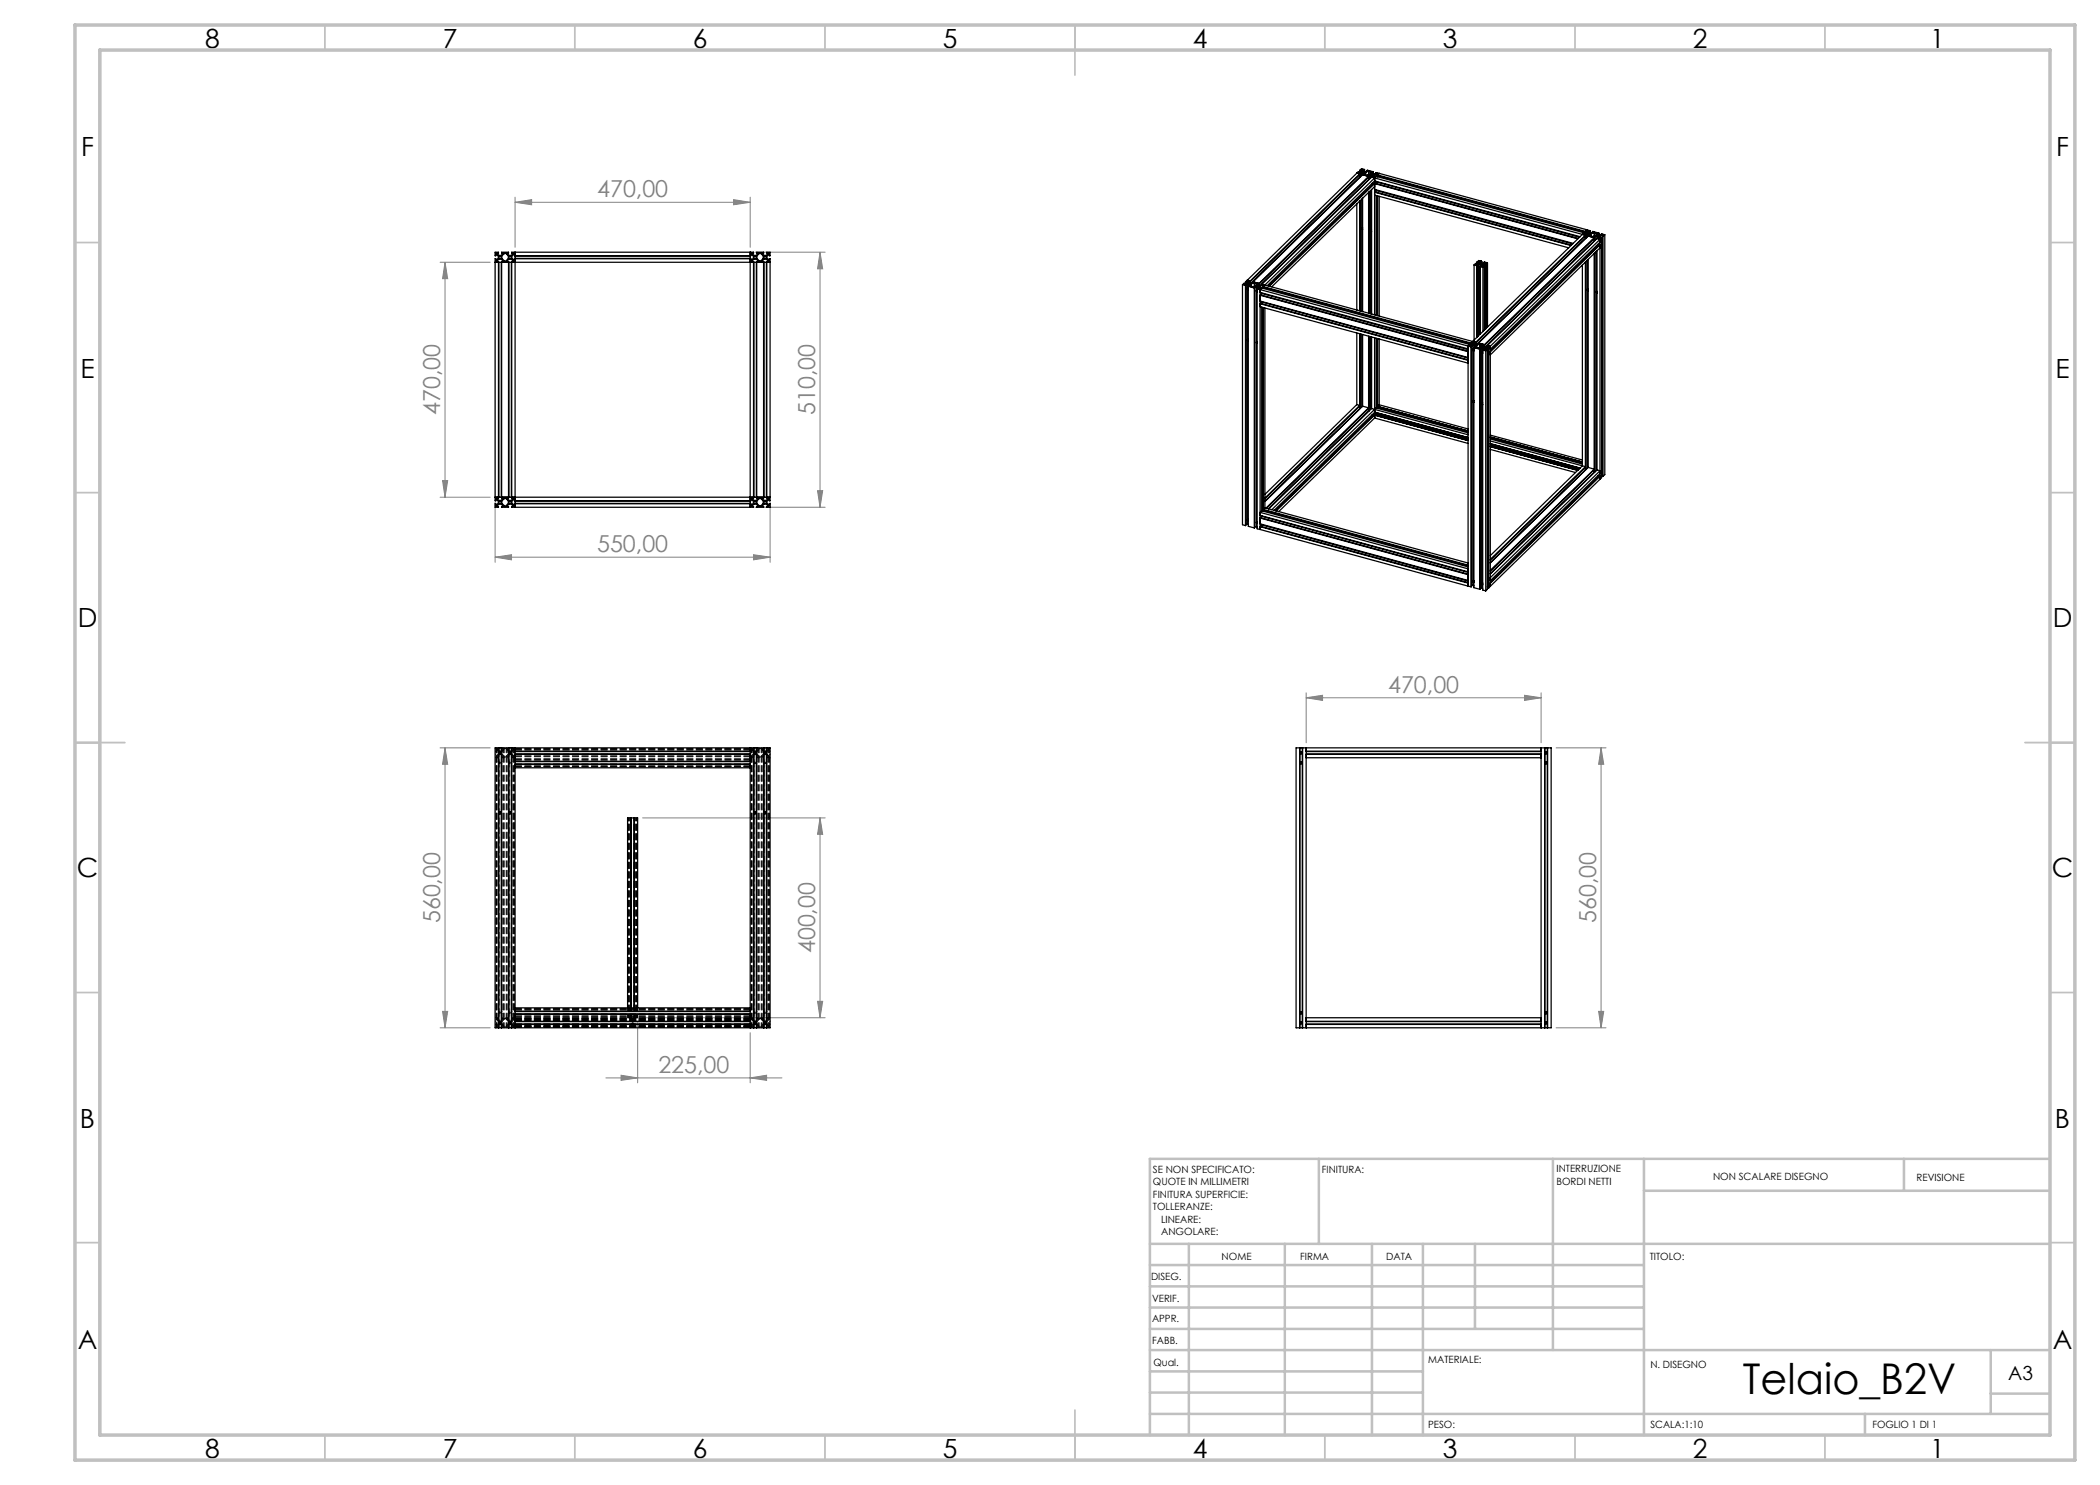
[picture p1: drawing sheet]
<svg xmlns="http://www.w3.org/2000/svg" width="420mm" height="297mm" viewBox="0 0 420 297" stroke-linecap="round" stroke-linejoin="round" font-family="sans-serif">
<g fill="none" stroke="#808080" stroke-width=".2">
<path d="M103 39.4v10.1M146.7 39.9l3.3 .6-3.3 .5zM150 39.4v10.1M88 52.5h10M89 52.5v46.9M89 52.5l.5 3.2h-1zM103 40.5l3.3-.6v1.1zM103 40.5h47M151 50.4h14M164 50.4l.5 3.4h-1zM164 50.4v51.1M88 99.4h10"/>
<path d="M88.5 96.1h1l-.5 3.3zM163.5 98.1h1l-.5 3.4zM99 111.4l3.3-.5v1.1zM99 100.4v12.1M99 111.4h55M150.7 110.9l3.3 .5-3.3 .6zM151 101.5h14M154 100.4v12.1M261.2 139.6l3.3-.5v1zM261.2 138.6v10M261.2 139.6h47M304.9 139.1l3.3 .5-3.3 .5z"/>
<path d="M308.2 138.6v10M88 149.6h10M89 149.6v56M89 149.6l.5 3.3h-1zM311.2 149.6h10M320.2 149.6v56M320.2 149.6l.5 3.3h-1zM128.5 163.6h36.5M164 163.6v39.9M164 163.6l.5 3.3h-1zM88 205.6h10M88.5 202.3h1l-.5 3.3z"/>
<path d="M121.2 215.6h35.2M124.2 215l3.3 .6-3.3 .5zM127.5 204.6v12M128.5 203.5h36.5M150 215.6l3.3-.6v1.1zM150 206.5v10.1M163.5 200.3h1l-.5 3.2zM311.2 205.6h10M319.7 202.3h1l-.5 3.3z"/>
</g>
<g fill="none" stroke="#c0c0c0" stroke-width=".35">
<path d="M65 5v5M115 5v5M165 5v5M215 5v10M265 5v5M315 5v5M365 5v5M15 48.5h5M410 48.5h5M15 98.5h5M410 98.5h5M15 148.5h10"/>
<path d="M405 148.5h10M15 198.5h5M410 198.5h5M15 248.5h5M410 248.5h5M65 287v5M115 287v5M165 287v5M215 282v10M265 287v5M315 287v5M365 287v5"/>
</g>
<g fill="none" stroke="#c0c0c0" stroke-width=".5">
<path d="M263.8 231.8v17M310.6 231.8v38.2M328.8 231.8v55.2M328.8 238.2h81.2M380.8 231.8v6.4M410 231.8h-180v55.2M230 248.8h180M230 257.3h98.8M230 253h98.8M237.8 248.8v38.2M257 248.8v38.2M274.4 248.8v38.2"/>
<path d="M284.6 248.8v38.2M295 248.8v17M230 265.8h98.8M230 261.5h98.8M230 278.5h54.6M230 274.3h54.6M230 270h180M398.1 270v12.8M398.1 278.7h11.9M230 282.8h180M373 282.8v4.2"/>
</g>
<path d="M15 5h400v287h-400zM20 10h390v277h-390z" fill="none" stroke="#c0c0c0" stroke-width=".7"/>
<g fill="#808080">
<path d="M124.2 215l3.3 .6-3.3 .5zM150 215.6l3.3-.6v1.1z"/>
<path d="M150.7 110.9l3.3 .5-3.3 .6zM99 111.4l3.3-.5v1.1z"/>
<path d="M103 40.5l3.3-.6v1.1zM146.7 39.9l3.3 .6-3.3 .5z"/>
<path d="M88.5 202.3h1l-.5 3.3zM89 149.6l.5 3.3h-1zM319.7 202.3h1l-.5 3.3zM320.2 149.6l.5 3.3h-1zM88.5 96.1h1l-.5 3.3zM89 52.5l.5 3.2h-1z"/>
<path d="M164 163.6l.5 3.3h-1zM163.5 200.3h1l-.5 3.2z"/>
<path d="M164 50.4l.5 3.4h-1zM163.5 98.1h1l-.5 3.4z"/>
<path d="M261.2 139.6l3.3-.5v1zM304.9 139.1l3.3 .5-3.3 .5z"/>
</g>
<g fill="none" stroke="#000" stroke-width=".25">
<path d="M271.4 34.6l-22 21.5M271.4 34.6l.6 .2M271.8 35.1l.2 .2M271.8 34.4l-.1 .1 .6-.1M271.8 34.4l-.1-.1-.3 .3M271.8 34.4v.1M272 34.8l-22 21.4M272 34.9l-22 21.4M272 34.8v.5M272 34l.1 .1M272 34v.5M272 35.3l-21.8 21.3"/>
<path d="M272 35.3l.1 .1M272 34.7v.1M272 34.7v.7M272.1 34.1v.4M272.3 33.9l-.2 .2M272.3 33.9v.1M272.3 33.9v.5M272.3 34.5l-.5 .1 .2 .1M272.3 34.5l.5 .1M272.3 34l.2 .2-.2 .2M272.3 34v.4M272.3 34.5v.6"/>
<path d="M272.3 39.8v22.5M272.5 35l-21.9 21.4M272.5 35l1.2 .3M272.5 39.6v22.7M272.6 33.9l.2 .1M272.6 33.9l.1 .3 .4 .1 .5-.1-.2-.1M272.6 33.9v.1M272.8 34.6l.1 .3-.4 .1M272.8 34.6v.3M272.8 34v.3M272.9 33.9l-.6-.2-.3 .3M272.9 33.9l-.1 .1"/>
<path d="M272.9 33.9v.4M273.1 34.9v.1M273.2 34.4l-.3 .2 .2 .3M273.2 34.4v.6M273.4 34.1l1.3 .3M273.4 34.1v.2M273.6 35.6l.2 .2M273.6 35.1l.2 .1M273.6 35.1h.1M273.7 35.4l-21.9 21.4M273.7 35.3l-21.9 21.4M273.7 34.3v.7"/>
<path d="M273.7 35.3v.5M273.7 38.4v24.2M273.7 34.3l-.5 .1M273.8 35.8l-21.8 21.3M273.8 34.2l-.1 .1M273.8 34.2l.3 .2M273.8 34.2v.8M273.8 35.2v.6M273.8 35.2l-.1 .1M273.8 38.4v24.2M274.1 34.4l.2 .3-.3 .2-.6 .2-.3-.2M274.1 35l.4 .1"/>
<path d="M274.1 35l-.5 .1M274.1 34.4v.5M274.1 35v.6M274.1 38.1v24.7M274.3 35.4l-21.9 21.4M274.3 35.4l.6 .2M274.3 34.4a.87 .87 0 0 0 1.1 .3l-.2-.1M274.3 34.4h.3M274.3 34.4v.1M274.3 37.9v24.9M274.4 36.7l.2 .1M274.5 35.1l.2 .3h-.4"/>
<path d="M274.5 35.1v.3M274.6 34.4v.3M274.7 34.4h-.1M274.7 34.4v.3M274.9 34.9v.5M274.9 35.6v27.4M274.9 35.6l-21.9 21.4M274.9 37.3l-20.5 20.1M274.9 36.7l-21 20.6M274.9 36.7h-.1l-21.1 20.5M274.9 35.6l41.6 11.3M274.9 37.9l39.7 10.8"/>
<path d="M274.9 36.7l40.7 11.1M274.9 36.7l40.7 11M274.9 39l38.8 10.6M274.9 34.9l-.2 .2 .1 .2h.4M275.2 34.6v.1M275.2 34.6l.6 .1M275.2 36.4l-.1 .3M275.2 36.4l40.7 11M275.2 36.3v.1M275.2 38v.1M275.2 38.1l-.1 .3M275.2 38.1l39.3 10.7"/>
<path d="M275.2 35.3l-.3 .3M275.2 35.3l41.6 11.3M275.2 39.1v23.9M275.4 35h.1M275.4 35v.3M275.4 39.2v23.9M275.4 34.8v.2M275.4 34.8l-.5 .1M275.4 34.8v.1M275.5 35v.3M275.5 39.2v23.9M275.5 35.1l41.6 11.3"/>
<path d="M275.5 35l41.6 11.3M275.6 35.2v.2M275.8 34.7l-.3 .3M275.8 34.7l41.6 11.3M275.8 39.3v23.9M99 50.4h.7v.2l-.3 .1 .4 .4h.5l.3-.4-.3-.1v-.2h1.4v.2l-.3 .1 .4 .4h.5l.4-.4-.4-.1v-.2h48.4v.2l-.3 .1 .4 .4h.5l.4-.4-.4-.1v-.2h1.4v.2l-.3 .1 .4 .4h.5l.3-.4-.2-.1v-.2h.6v.7h-.2v-.3l-.4 .4v.5l.4 .4v-.4h.2v48.5h-.2v-.4l-.4 .4v.5l.4 .4v-.4h.2v.8h-.6v-.2l.2-.1-.3-.4h-.5l-.4 .4v.1h.3v.2h-1.4v-.2h.4v-.1l-.4-.4h-.5l-.4 .4v.1h.3v.2h-48.4v-.2h.4v-.1l-.4-.4h-.5l-.4 .4v.1h.3v.2h-1.4v-.2h.3v-.1l-.3-.4h-.5l-.4 .4v.1h.3v.2h-.7v-.8h.2v.4h.1l.4-.4v-.5l-.4-.4h-.1v.4h-.2v-48.5h.2v.4h.1l.4-.4v-.5l-.4-.4h-.1v.3h-.2zM99 52.5h55M99.4 52.2l.4-.4h.5l.3 .4v.1h-.3v47.3l.3 .1-.3 .4h-.5l-.4-.4 .3-.1v-47.3h-.3zM99.8 52.5v46.9M100.3 52.5v46.9M100.8 50.6h.4l.5 .6v.5l-.5 .6h-.4l-.4-.6v-.5zM101.4 52.2l.4-.4h.5l.4 .4v.1h-.4v47.3l.4 .1-.4 .4h-.5l-.4-.4 .3-.1v-47.3h-.3z"/>
<path d="M101.8 52.5v46.9M102.3 52.5v46.9M102.4 51.2l.4-.4h.1v.3h47.3v-.3h.1l.4 .4v.5l-.4 .4h-.1v-.4h-47.3v.4h-.1l-.4-.4zM103 50.4v51.1M103 51.2h47M103 51.7h47M150 50.4v51.1M150.4 52.2l.4-.4h.5l.4 .4v.1h-.4v47.3l.4 .1-.4 .4h-.5l-.4-.4 .3-.1v-47.3h-.3zM150.8 52.5v46.9M151.3 52.5v46.9M151.8 50.6h.4l.4 .6v.5l-.4 .6h-.4l-.4-.6v-.5zM152.4 52.2l.4-.4h.5l.3 .4-.2 .1v47.3l.2 .1-.3 .4h-.5l-.4-.4 .3-.1v-47.3h-.3z"/>
<path d="M152.8 52.5v46.9M153.3 52.5v46.9M248.5 56.9l.6 .2M248.5 56.9v48l.6 .2M249 56.9l.2 .1M249 56.7l-.5 .2M249 56.7l-.2 .1h.6M249 56.7v.1M249 56.9v.1M249.1 56.4h.1M249.1 56.4v.4M249.1 57.1v48"/>
<path d="M249.2 57l-.1 .1M249.2 57l-.1 48.1M249.2 56.4v.4M249.4 56.3h.1M249.4 56.3l-.2 .1M249.4 56.3v.5M249.4 56.1l.6 .1M249.4 56.8l.5 .2M249.4 56.8l-.4 .1M249.4 56.1l-.3 .3M249.4 56.8v48M249.5 56.3l.2 .2-.3 .3"/>
<path d="M249.5 56.3v.4M249.6 57.7l.1-.1a.19 .19 0 0 0-.2 .2 .19 .19 0 0 0 .2 .2M249.6 57.6l.1 .3M249.7 57.7h-.1M249.7 57.3l1.2 .3M249.7 57.3v48l1.2 .3M249.7 56.2l.1 .3 .4 .1M249.7 56.2l.2 .1M249.7 56.2v.1M249.9 57l.1 .2-.3 .1M249.9 57v.3M249.9 56.3v.2"/>
<path d="M250 56.2v.4M250 56.2l-.1 .1M250.2 57.2v.1M250.3 56.7l-.3 .2 .2 .3M250.3 56.7v.7M250.5 56.4l.3 .1-.6 .1M250.5 56.4v.2M250.6 56.4l1.2 .3M250.6 56.4h-.1M250.9 56.6l-.6 .1M250.9 56.6v.7M250.9 57.6v48"/>
<path d="M250.9 56.5l.3 .2M250.9 56.5v.1M250.9 57.5v.1M250.9 56.5v.8M250.9 57.5v48.1M251.2 56.7l.2 .3-.2 .3-.7 .1-.3-.1v-.1M251.2 57.3l.5 .1M251.2 57.3l-.5 .2h.2M251.2 56.7v.5M251.2 57.3v48M251.3 58.2l.1-.2-.2 .2 .2 .2M251.3 58.1l.1 .2"/>
<path d="M251.4 58.2h.1M251.4 57.7l.6 .2M251.4 57.7v48.1l.6 .1M251.5 56.7l.2 .1M251.5 56.7l.1 .3 .4 .1M251.5 56.7v.1M251.7 57.4l.1 .3h-.4M251.7 57.4v.3M251.7 56.8v.2M251.8 56.7v.3M251.8 56.7l-.1 .1M252 57.9v48"/>
<path d="M252 57.9l41.6 11.3M252 58.5l41.6 11.3M252.1 57.2l-.3 .2 .3 .3M252.1 57.2v.5M252.3 56.9l.3 .1-.6 .1M252.3 56.9v.2M252.3 58.6v.1M252.3 57.6l-.3 .3M252.3 57.6l41.6 11.3M252.3 58.7l-.1 .3M252.3 58.7l41.3 11.2M252.3 57.6l-.2 .1"/>
<path d="M252.4 56.8l.6 .2M252.4 56.8l-.1 .1M252.5 57.3h.2M252.5 57.3v.3M252.6 57.1h.1l-.2 .2M252.6 57.1l-.5 .1M252.6 57.1v.1M252.7 57.3v.4M252.7 57.3l41.5 11.3M252.7 57.5l41.5 11.3M252.8 57.5l-.1 .2M253 57l-.3 .3"/>
<path d="M253 57l41.5 11.3M271.4 40.7v21.3M272 40.2v22M272 40.1v22.1M272.5 45.8l-.1-.3-.1 .2 .2 .2M274.2 46l.1 .3M274.3 46l-.2 .1 .2 .3M294.8 53l.6 .1M294.8 53v15M295.2 52.7h.1M295.3 52.7l-.5 .3M295.3 53l.2 .1"/>
<path d="M295.3 52.7v.2M295.3 53v.1M295.4 53.1l.1 .1M295.4 53.1v14.4M295.5 52.4l.2-.3 .6 .1v.4M295.5 52.4l.1 .1M295.5 52.4h.1M295.5 52.4v.4M295.5 53.2v14.2M295.5 53.1v.1M295.5 53.1v14.3M295.6 52.5v.3"/>
<path d="M295.7 52.9l.5 .2M295.7 52.9l-.4 .1M295.7 52.9v14.3M295.7 52.3l-.1 .2M295.7 52.3h.1M295.7 52.3v.4M295.8 52.3l.1 .2-.3 .3h-.5l.2-.1M295.8 52.3v.4M295.9 52.7a.23 .23 0 0 1 .3-.1 .23 .23 0 0 1 .2 .2 .23 .23 0 0 1-.3 .1 .23 .23 0 0 1-.2-.2zM296 53.3h.1M296 52.2l.3 .1v.3M296 52.2v.2"/>
<path d="M296 53.3v13.6M296 53.3l.6 .2M296 52.2l.1 .3 .5 .2 .5-.1-.3-.1M296.2 53.1l.1 .2h-.3M296.2 53.1v.2M296.6 53.5v12.8M296.7 52.8l-.3 .2 .2 .3 .3-.1M296.7 52.8v.4M296.8 52.5l.7 .1M296.8 53.2h.1M296.8 53.2l-.2 .3M296.8 52.5v.1"/>
<path d="M296.9 53.2v12.8M297 52.8l.1 .1M297 52.8v13.1M297.1 52.7l-.1 .1M297.1 52.7l-.4 .1M297.1 52.7v.1M297.2 52.9l-.1 12.9M297.2 52.9v12.8M297.5 52.6l-.3 .3M297.5 52.6v12.8M314.3 49l-39.4-10.6 39.3 10.7M316 47.3l-41.1-11.1-21.5 20.9"/>
<path d="M316.5 46.9l.6 .2M316.5 46.9l-22 21.4M316.5 53v40.2M316.8 46.6l-.3 .3M316.8 46.6h.1M316.9 47.3l.2 .3M316.9 46.8l.2 .2M316.9 46.6v.2M316.9 46.8v.1M317.1 47.2l-22 21.4M317.1 47.1l-22 21.4M317.1 46.3v.4"/>
<path d="M317.1 47.1v.5M317.1 52.4v41.4M317.1 46.3h.1M317.1 47.6l-21.8 21.3M317.1 47.6h.1M317.1 47v.1M317.1 47v.6M317.1 52.3v41.6M317.2 46.3v.4M317.4 46.2h.1M317.4 46.2l-.2 .1M317.4 46.2v.5"/>
<path d="M317.4 46l-.3 .3M317.4 46l.6 .1M317.4 46.8l.5 .1M317.4 46.8h-.5M317.4 46.8v.6M317.4 52.1v41.6M317.5 46.2l.1 .3-.2 .2-.6 .1 .1-.2M317.5 46.2v.4M317.6 57.8v.3M317.6 46.6h.5a.23 .23 0 0 1-.3 .2 .23 .23 0 0 1-.2-.2zM317.6 57.8a.19 .19 0 0 0-.1 .2 .19 .19 0 0 0 .1 .2M317.6 47.2l-21.9 21.4"/>
<path d="M317.6 47.2l1.2 .4M317.6 51.9v41.6M317.7 46.1l.1 .4 .4 .1 .6-.1-.3-.1M317.7 46.1l.2 .1M317.7 46.1v.2M317.9 46.9l.1 .3h-.4M317.9 46.9v.3M317.9 46.2v.3M318 46.1l-.1 .1M318 46.1v.4M318.2 47.2v.1M318.2 46.6l-.2 .3 .2 .3"/>
<path d="M318.2 46.6v.7M318.5 46.4l1.3 .2M318.5 46.4v.1M318.7 47.8l.2 .3M318.7 47.3l.2 .1M318.7 47.3v.1M318.8 47.6l-21.9 21.3M318.8 47.7l-21.9 21.4M318.8 46.6v.6M318.8 47.6v.4M318.8 50.7v43.6M318.8 46.6h-.6"/>
<path d="M318.9 48.1l-21.8 21.3M318.9 48.1h.1M318.9 46.5l-.1 .1M318.9 46.5l.3 .2M318.9 47.4l-.1 .2M318.9 46.5v.7M318.9 47.4v.7M318.9 50.6v43.8M319.2 47.3l.5 .1M319.2 47.3h-.5M319.2 47.3v.6M319.2 50.3v43.9"/>
<path d="M319.2 46.7l.2 .3-.2 .2-.7 .1-.3-.1M319.2 46.7v.4M319.3 58.3l.1 .3M319.4 47.1h.4v.1a.25 .25 0 0 1-.2 .1 .25 .25 0 0 1-.2-.2zM319.4 58.3a.19 .19 0 0 0-.2 .2 .19 .19 0 0 0 .2 .2M319.4 47.7l-21.9 21.4M319.4 47.7l.6 .2M319.4 50.2v43.8M319.4 46.6l.1 .3 .5 .2 .5-.2-.2-.1M319.4 46.6l.3 .1M319.4 46.6v.1M319.5 48.9l.2 .2"/>
<path d="M319.7 47.4l.1 .3h-.4M319.7 47.4v.3M319.7 46.7v.3M319.8 46.6l-.1 .1M319.8 46.6v.4M320 47.9l-21.9 21.3M320 48.4l-21.9 21.4M320 47.9v47.9M320 49.6l-21.9 21.4M320 47.1l-.2 .2 .2 .3h.3M320 47.1v.5M320.3 46.8l.7 .2"/>
<path d="M320.3 46.8v.2M320.3 47.6l-.3 .3M320.3 47.6v47.9l-.3 .3M320.5 47.2l.1 .1M320.5 47.2v48h.1M320.5 47.1h.1l-.1 .1M320.5 47.1h-.5M320.5 47.1v.1M320.6 47.3v47.9M321 47l-.4 .3M321 47v47.9l-.4 .3M249.6 67.8l.1 .4"/>
<path d="M249.7 67.8a.19 .19 0 0 0-.2 .2 .19 .19 0 0 0 .2 .2M251.4 68.3v.3M251.4 68.3l-.2 .2 .2 .2M252 60.2l41.6 11.3M252 61.3l41.6 11.3M252.3 60.3v.1M252.3 61.4v40.8M252.3 60.4l-.1 .3M252.3 60.4l41.3 11.2M252.5 61.5v40.7M252.7 61.5v40.8M253 61.6v40"/>
<path d="M271.4 66.6v14.3M272 66.7v14.9M272 66.8v14.9M272.3 66.8v14.6M272.5 66.9v14.3M273.7 67.2v14.9M273.8 67.3v14.8M274.1 67.3v14.6M274.3 67.4v14.3M274.9 67.6v16M275.2 67.7v13.9M275.4 67.7v13.9"/>
<path d="M275.5 67.7v14M275.8 67.8v13.2M293.6 69.2v48M293.6 70.2l-41.6-11.1 41.6 11.2M293.6 72l-41.6-11.3 41.6 11.4M293.6 69.2l.6 .2M293.9 68.9l-.3 .3M293.9 68.9h.2M294 69.2l.3 .1M294 69.2h.1M294.1 68.9v.2M294.2 68.6v.5"/>
<path d="M294.2 69.4v48M294.2 68.6h.2M294.3 69.3l-.1 .1M294.3 69.3l-.1 48.1M294.4 68.6v.4M294.5 68.5l-.1 .1M294.5 68.5h.1M294.5 68.5v.5M294.5 68.3l.6 .2M294.5 68.3l-.3 .3M294.6 69.1l.4 .1M294.6 69.1l-.6 .1"/>
<path d="M294.6 69.1v48M294.6 68.5l.1 .3-.2 .2-.6 .1 .2-.2M294.6 68.5v.5M294.6 70l.1-.2v.2M294.7 70l.1 .1M294.8 68.9l.4 .1-.3 .1-.2-.1zM294.8 69.8a.19 .19 0 0 0-.2 .2 .19 .19 0 0 0 .2 .2M294.8 70h-.1M294.8 68.5v.1M294.8 69.5v48l1.2 .4M294.8 69.5l1.2 .3M294.8 68.5l.1 .3 .4 .1"/>
<path d="M294.8 68.5h.3M295 69.2l.2 .3h-.4M295 69.2v.3M295.1 68.5v.3M295.1 68.5h.1M295.3 69.5v.1M295.4 69v.6M295.4 69l-.2 .2 .1 .3M295.6 68.7v.2M295.6 68.7l.3 .1-.6 .1M295.7 68.6l1.2 .3M295.7 68.6l-.1 .1"/>
<path d="M295.8 69.7l.3 .1M295.8 69.7h.1M296 68.9v.7M296 69.8v48.1M296 68.9l-.6 .1M296.1 68.8l.2 .2M296.1 69.8h-.1M296.1 68.8l-.1 .1M296.1 68.8v.7M296.1 69.8l-.1 48.1M296.3 69v.5M296.3 69.6v48"/>
<path d="M296.3 69l.2 .3-.2 .2-.7 .2-.3-.2M296.3 69.6l.5 .1M296.3 69.6l-.5 .1M296.4 70.4l.1-.1v.2M296.5 70.5v.1M296.5 69.4a.23 .23 0 0 1 .3-.1 .23 .23 0 0 1 .1 .2 .23 .23 0 0 1-.2 .1 .23 .23 0 0 1-.2-.2zM296.5 70.3a.19 .19 0 0 0-.1 .2 .19 .19 0 0 0 .1 .2M296.5 70.4v.1M296.5 68.9l.2 .3 .4 .2 .6-.2h-.3M296.5 68.9l.3 .1M296.5 70l.6 .2M296.5 70v48l.6 .2"/>
<path d="M296.5 68.9v.2M296.8 69.7l.1 .3h-.4M296.8 69.7v.3M296.8 69v.3M296.9 68.9v.4M296.9 68.9l-.1 .1M297.1 69.5v.5M297.1 70.2v48M297.1 69.5l-.2 .2 .2 .3 .4-.2M297.4 69.2v.1M297.5 69.1l.6 .1M297.5 69.1l-.1 .1"/>
<path d="M297.5 69.8l-.4 .4M297.5 69.8v48.1l-.4 .3M297.6 69.5l.1 .1M297.6 69.5v48l.1 .1M297.7 69.4l-.1 .1M297.7 69.4l-.6 .1M297.7 69.4v.1M297.7 69.6v48M298.1 69.2v48.1M298.1 70.2l21.8-21.3 .1 .1-21.9 21.4M298.1 69.2l-.4 .4M99 99.4h55"/>
<path d="M100.8 99.6h.4l.5 .6v.5l-.5 .4v.2h-.4v-.2l-.4-.4v-.5zM151.8 99.6h.4l.4 .6v.5l-.4 .4v.2h-.4v-.2l-.4-.4v-.5zM271.4 80.9l.6 .2-19 18.5M271.4 80.9l-18.4 18M271.8 81.4l.2 .3M272 81.2l-19 18.6M272 81.7l-19 18.6M272 81.7h.1M272.5 81.2l1.2 .4-20.5 20M272.5 81.2l-19.5 19.1M273.6 81.8l.2 .3M273.7 81.7l-20.4 20"/>
<path d="M273.8 82.1l-20.1 19.7M273.8 82.1l.1 .1M274.3 81.7l-20.5 20.1M274.3 81.7l.6 .2M274.4 82.9l.2 .2M274.9 82.4h.1M274.9 81.9l18.7 5.1M274.9 81.9l.3-.3 18.4 5M274.9 82.4l18.7 5.1M274.9 83.6l18.7 5.1M274.9 83l18.7 5.1-18.7-5.1M274.9 82.5l-20.1 19.6"/>
<path d="M274.9 81.9l-20.5 20M274.9 83.6l-19.2 18.7M274.9 83l-19.7 19.2M274.9 83h-.1l-19.7 19.2M275.2 82.8l18.4 5M275.2 82.5v.3M275.2 82.8l-.1 .2M275.5 81.4l18.1 4.9M275.5 81.3l18.1 5M275.6 81.5v.2M275.8 81l-.3 .3 18.1 4.9M275.8 81l17.8 4.8"/>
<path d="M293.6 88l-18.7-5 18.7 5M294.7 80.1l.1 .3M294.8 80.1a.19 .19 0 0 0-.2 .2 .19 .19 0 0 0 .2 .2M296.5 80.6v.3M296.5 80.6a.19 .19 0 0 0-.1 .2 .19 .19 0 0 0 .1 .2M298.1 88.2l18.4 5M298.1 87.8l18.4 5M298.1 88.7l17.9 4.9-17.9-4.8M298.1 89.9l17 4.6M298.1 89.3l17.5 4.8M298.1 89.2l17.5 4.8M298.1 89.2l17.6 4.8"/>
<path d="M298.1 89l17.7 4.8M298.1 87.6l18.4 5M298.1 87.5l18.4 5M298.1 87.4l18.4 5M298.1 87l18.4 5M316.5 93.2l.6 .1-19 18.6M316.5 93.2l-18.4 17.9M316.9 93.6l.2 .3M317.1 93.5l-19 18.5M317.1 93.9l-19 18.6M317.1 93.9h.1M317.6 93.5l1.2 .3-20.7 20.3"/>
<path d="M317.6 93.5l-19.5 19.1M318.7 94.1l.2 .3M318.8 93.9l-20.7 20.3M318.9 94.4l-20.8 20.3M318.9 94.4h.1M319.4 94l.6 .2-21.9 21.3M319.4 94l-21.3 20.8M319.5 95.2l.2 .2M320 94.7l-21.9 21.4M320 95.8l-21.9 21.5M320.3 95.1h.2M102.4 100.2l.4-.4h.1v.4h47.3v-.4h.1l.4 .4v.5l-.4 .4h-.1v-.4h-47.3v.4h-.1l-.4-.4z"/>
<path d="M103 100.2h47M103 100.7h47M249.4 104.8l-.2 .1M249.4 104.8l.3 .1M249.6 104l.1-.1a.19 .19 0 0 0-.2 .1 .19 .19 0 0 0 .2 .2M249.6 103.9l.1 .2M249.7 104h-.1M251.2 105.3l-.3 .1M251.2 105.3l.2 .1M251.3 104.5l.1-.2-.2 .2 .2 .2M251.3 104.3l.1 .3M251.4 104.5h.1"/>
<path d="M252 103.1l41.6 11.3M252 104.8l41.6 11.3M252 105.9l41.6 11.3M252.3 102.2l-.3 .3 41.6 11.3M252.3 102.2l41.3 11.2M252.3 103.3l-.1 .3M252.3 103.3l41.3 11.2M252.3 103.1v.2M252.3 104.9v.1M252.3 105l-.1 .3M252.3 105l41.3 11.2M252.7 102l40.9 11.2"/>
<path d="M252.8 102.1l-.1 .2M253 101.6l-.3 .3 40.9 11.1M253 101.6l40.6 11M293.6 114.8l-41.6-11.2 41.6 11.3M293.6 116.5l-41.6-11.2 41.6 11.3M293.6 117.2l.6 .2M294.6 117.1l-.3 .1M294.6 117.1l.2 .1M294.7 116.1v.2M294.7 116.3l.1 .1M294.7 116.1l-.1 .1M294.8 116.1a.19 .19 0 0 0-.2 .2 .19 .19 0 0 0 .2 .2"/>
<path d="M294.8 116.2l-.1 .1M296.3 117.6h-.2M296.3 117.6h.2M296.4 116.7l.1-.1v.2M296.5 116.8v.1M296.5 116.6a.19 .19 0 0 0-.1 .2 .19 .19 0 0 0 .1 .2M296.5 116.7v.1M297.6 117.4h-.1M298.1 116.5l21.8-21.3h.1l-21.9 21.5M298.1 117.3l-.4 .3M99 149.6h55v56h-55zM99.7 149.6v56"/>
<path d="M99.8 149.6v56M100.3 149.6v56M101.7 149.6v56M101.8 149.6v56M102.3 149.6v56M103 149.6v56M103 152.3h47M103 150.9h47M103 150.2h47M103 153.6h47M103 152.9h47M103 150.3h47"/>
<path d="M103 150.8h47M103 152.8h47M150 149.6v56M150.7 149.6v56M150.8 149.6v56M151.3 149.6v56M152.7 149.6v56M152.8 149.6v56M153.3 149.6v56M153.4 149.6v56M259.2 149.6h51v56h-51zM259.9 149.6v56"/>
<path d="M260.5 149.6v56M261.2 150.9h47M261.2 150.2h47M261.2 150.3h47M261.2 150.8h47M261.2 149.6v56M261.2 151.5h47M308.2 149.6v56M308.9 149.6v56M309.5 149.6v56M126.2 163.6v38M126.8 163.6v38"/>
<path d="M126.9 163.6v38M103 202.9h47M103 204.3h47M103 204.9h47M103 202.2h47M103 201.6h47M103 202.8h47M103 204.8h47M103 202.3h47M125.5 201.6v-38h2v38M261.2 204.3h47M261.2 204.9h47"/>
<path d="M261.2 204.8h47M261.2 203.5h47"/>
<circle cx="272.7" cy="34.4" r=".2"/>
<circle cx="274.5" cy="34.9" r=".2"/>
<circle cx="100" cy="51.4" r=".25"/>
<circle cx="102" cy="51.4" r=".25"/>
<circle cx="151" cy="51.4" r=".25"/>
<circle cx="153" cy="51.4" r=".25"/>
<circle cx="249.8" cy="56.8" r=".2"/>
<circle cx="251.6" cy="57.2" r=".2"/>
<circle cx="100" cy="100.4" r=".25"/>
<circle cx="102" cy="100.4" r=".25"/>
<circle cx="151" cy="100.4" r=".25"/>
<circle cx="153" cy="100.4" r=".25"/>
<circle cx="100" cy="150.6" r=".22"/>
<circle cx="102" cy="150.6" r=".22"/>
<circle cx="151" cy="150.6" r=".22"/>
<circle cx="153" cy="150.6" r=".22"/>
<circle cx="260.2" cy="152.6" r=".23"/>
<circle cx="260.2" cy="150.6" r=".22"/>
<circle cx="309.2" cy="152.6" r=".23"/>
<circle cx="309.2" cy="150.6" r=".22"/>
<circle cx="100" cy="162.6" r=".22"/>
<circle cx="102" cy="162.6" r=".22"/>
<circle cx="151" cy="162.6" r=".22"/>
<circle cx="153" cy="162.6" r=".22"/>
<circle cx="100" cy="204.6" r=".23"/>
<circle cx="102" cy="204.6" r=".23"/>
<circle cx="151" cy="204.6" r=".23"/>
<circle cx="153" cy="204.6" r=".23"/>
<circle cx="260.2" cy="204.6" r=".23"/>
<circle cx="260.2" cy="202.6" r=".22"/>
<circle cx="309.2" cy="204.6" r=".23"/>
<circle cx="309.2" cy="202.6" r=".22"/>
</g>
<g fill="none" stroke="#000" stroke-width=".2" stroke-dasharray="1.3 .6" stroke-dashoffset=".6">
<path d="M99.8 152.8v49.5M101.8 152.8v49.5M150.8 152.8v49.5M152.8 152.8v49.5M125.6 163.5v40M125.7 163.5v40M125.8 163.5v40M125.9 163.5v40M126.1 163.5v40M126.3 163.5v40M127 163.5v40M127.1 163.5v40"/>
<path d="M127.3 163.5v40M127.4 163.5v40M127.5 163.5v40M100.3 202.3v-49.5M102.3 202.3v-49.5M125.5 201.5v2M126.2 201.5v2M126.8 203.5v-40M126.8 201.5v2M126.9 201.5v2M127.5 201.5v2M151.3 202.3v-49.5"/>
<path d="M153.3 202.3v-49.5"/>
</g>
<g fill="none" stroke="#000" stroke-width=".2" stroke-dasharray="1.3 .6" stroke-dashoffset=".3">
<path d="M99 151.5h.7M102.4 151.5h.6M150 151.5h.7M153.4 151.5h.6M99.2 205.5v-56M99.3 205.5v-56M99.4 205.5v-56M99.7 205.5v-56M99.7 203.5h-.7M100.4 205.5v-56M100.7 205.5v-56M100.8 205.5v-56"/>
<path d="M101.3 205.5v-56M101.4 205.5v-56M101.7 205.5v-56M102.4 205.5v-56M102.7 205.5v-56M102.8 205.5v-56M102.9 205.5v-56M103 203.5h-.6M125.5 203.5h.7M126.9 203.5h.6M150.2 205.5v-56M150.3 205.5v-56"/>
<path d="M150.4 205.5v-56M150.7 205.5v-56M150.7 203.5h-.7M151.4 205.5v-56M151.7 205.5v-56M151.8 205.5v-56M152.3 205.5v-56M152.4 205.5v-56M152.7 205.5v-56M153.4 205.5v-56M153.7 205.5v-56M153.8 205.5v-56"/>
<path d="M153.9 205.5v-56M154 203.5h-.6"/>
</g>
<g fill="none" stroke="#000" stroke-width=".2" stroke-dasharray="1.3 .6">
<path d="M99 150.2h.2M99.2 150.9h-.2M99.2 149.9h.1M99.3 151.2h-.1M99.3 149.9l.4 .4M99.4 149.7h.3M99.4 151.3l.4-.4M99.7 150.8l-.4 .4M99.7 152.8h.1M99.7 150.8h.1M99.7 151.4h-.3M99.8 150.3l.1 .1"/>
<path d="M99.8 152.3h-.1M99.8 150.3h-.1M99.8 150.2l-.4-.4M99.8 150.9h.5M99.9 150.7l-.1 .1 .1-.1M100.2 150.7l.1 .1-.1-.1M100.2 150.4l.1-.1M100.2 152.7l-.1-.2 .2-.2M100.3 150.2h-.5M100.3 150.9l.4 .4M100.3 150.8h.1M100.3 152.8h.1"/>
<path d="M100.4 149.7h.3M100.4 150.8l.4 .4M100.4 150.3h-.1M100.4 152.3h-.1M100.7 149.8l-.4 .4M100.7 151.4h-.3M100.8 149.9l-.4 .4M100.8 151.4h.5M101.3 151.2l.4-.4M101.3 149.7h-.5M101.4 149.7h.3M101.4 151.3l.4-.4"/>
<path d="M101.7 150.3l-.4-.4M101.7 152.8h.1M101.7 150.8h.1M101.7 151.4h-.3M101.8 150.3l.1 .1M101.8 152.3l.1 .2-.1 .3M101.8 152.3h-.1M101.8 150.3h-.1M101.8 150.2l-.4-.4M101.8 150.9h.5M101.9 150.7l-.1 .1 .1-.1M102.2 150.4l.1-.1"/>
<path d="M102.3 152.8l-.2-.3 .2-.2M102.3 150.2h-.5M102.3 150.9l.4 .4M102.3 150.8l-.1-.1M102.3 152.8h.1M102.3 150.8h.1M102.4 149.7h.3M102.4 150.3l.4-.4M102.4 152.3h-.1M102.4 150.3h-.1M102.7 149.8l-.4 .4M102.7 151.4h-.3"/>
<path d="M102.8 149.9h.1M102.8 151.2l-.4-.4M102.9 150.2h.1M102.9 151.2h-.1M103 150.9h-.1M103 151.9h47M103 151.8h47M103 151.3h47M103 151.2h47M103 149.9h47M103 153.2h47M103 149.8h47"/>
<path d="M103 149.7h47M103 153.3h47M103 153.4h47M103 152.2h47M103 150.9h47M103 150.2h47M103 152.9h47M103 152.8h47M103 150.8h47M150 150.2h.2M150 152.3h-47M150 150.3h-47"/>
<path d="M150.2 150.9h-.2M150.2 149.9h.1M150.3 151.2h-.1M150.3 149.9l.4 .4M150.4 149.7h.3M150.4 151.3l.4-.4M150.7 150.8l-.4 .4M150.7 150.8h.1M150.7 152.8h.1M150.7 151.4h-.3M150.8 150.3l.1 .1M150.8 152.3l.1 .2-.1 .3"/>
<path d="M150.8 150.3h-.1M150.8 152.3h-.1M150.8 150.2l-.4-.4M150.8 150.9h.5M150.9 150.7l-.1 .1 .1-.1M151.2 150.4l.1-.1M151.2 150.7l.1 .1-.1-.1M151.3 150.2h-.5M151.3 150.9l.4 .4M151.3 152.8h.1M151.3 150.8h.1M151.4 149.7h.3"/>
<path d="M151.4 150.8l.4 .4M151.4 152.3h-.1M151.4 150.3h-.1M151.7 149.8l-.4 .4M151.7 151.4h-.3M151.8 149.9l-.4 .4M151.8 151.4h.5M152.3 151.2l.4-.4M152.3 149.7h-.5M152.4 151.3l.4-.4M152.4 149.7h.3M152.7 150.3l-.4-.4"/>
<path d="M152.7 152.8h.1M152.7 150.8h.1M152.7 151.4h-.3M152.8 152.3l.1 .2-.1 .2M152.8 150.3l.1 .1M152.8 152.3h-.1M152.8 150.3h-.1M152.8 150.2l-.4-.4M152.8 150.9h.5M152.9 150.7l-.1 .1M153.2 150.7l.1 .1-.1-.1M153.2 150.4l.1-.1"/>
<path d="M153.3 150.2h-.5M153.3 150.9l.4 .4M153.3 152.8h.1M153.3 150.8h.1M153.4 149.7h.3M153.4 150.3l.4-.4M153.4 152.3h-.1M153.4 150.3h-.1M153.7 149.8l-.4 .4M153.7 151.4h-.3M153.8 151.2l-.4-.4M153.8 149.9h.1"/>
<path d="M153.9 150.2h.1M153.9 151.2h-.1M154 150.9h-.1M100 162.3h.1M100.3 162.5h.1M102 162.3h.1M102.3 162.5h.1M151 162.3h.1M151.3 162.5h.1M153 162.3h.1M99 204.2h.2M99.2 204.9h-.2"/>
<path d="M99.2 203.9h.1M99.3 205.2h-.1M99.3 203.9l.4 .4M99.4 203.7h.3M99.4 205.3l.4-.4M99.7 204.8l-.4 .4M99.7 202.8h.1M99.7 204.8h.1M99.7 205.4h-.3M99.8 202.3l.1 .2-.1 .3M99.8 202.3h-.1M99.8 204.3h-.1"/>
<path d="M99.8 204.2l-.4-.4M99.8 204.9h.5M99.9 202.4l-.1-.1M99.9 204.4l-.1-.1 .1 .1M99.9 204.7l-.1 .1 .1-.1M100.2 204.4l.1-.1-.1 .1M100.3 204.2h-.5M100.3 204.9l.4 .4M100.3 202.8l-.2-.3 .2-.2M100.3 204.8l-.1-.1M100.3 202.8h.1M100.3 204.8h.1"/>
<path d="M100.3 202.3v.1M100.4 203.7h.3M100.4 204.8l.4 .4M100.4 202.3h-.1M100.4 204.3h-.1M100.7 203.8l-.4 .4M100.7 205.4h-.3M100.8 203.9l-.4 .4M100.8 205.4h.5M101.3 205.2l.4-.4M101.3 203.7h-.5M101.4 203.7h.3"/>
<path d="M101.4 205.3l.4-.4M101.7 204.3l-.4-.4M101.7 202.8h.1M101.7 204.8h.1M101.7 205.4h-.3M101.8 202.3l.1 .2-.1 .3M101.8 202.3h-.1M101.8 204.3h-.1M101.8 204.2l-.4-.4M101.8 204.9h.5M101.9 204.7l-.1 .1 .1-.1M101.9 204.4l-.1-.1 .1 .1"/>
<path d="M102.2 204.4l.1-.1-.1 .1M102.3 204.2h-.5M102.3 204.9l.4 .4M102.3 204.8l-.1-.1M102.3 202.8l-.2-.3 .2-.2M102.3 204.8h.1M102.3 202.8h.1M102.4 203.7h.3M102.4 204.3l.4-.4M102.4 204.3h-.1M102.4 202.3h-.1M102.7 203.8l-.4 .4"/>
<path d="M102.7 205.4h-.3M102.8 203.9h.1M102.8 205.2l-.4-.4M102.9 204.2h.1M102.9 205.2h-.1M103 204.9h47M103 204.2h47M103 203.5h47M103 204.8h47M103 205.1h47M103 203.9h47M103 203.8h47"/>
<path d="M103 203.7h47M103 205.3h47M103 205.4h47M103 203.6h47M103 205.5h47M103 205h47M103 204.1h47M103 205.2h47M103 203.2h47M103 203.3h47M103 201.9h47M103 201.7h47"/>
<path d="M103 201.8h47M103 202.2h47M103 202.9h47M103 204.9h-.1M103 202.8h47M126.3 204.8v.2M126.3 204.1v.2M126.3 204.8l.3-.1 .2 .1M126.5 204.7h.1M126.8 204.3l-.3 .1-.2-.1M126.8 205v-.2M126.8 204.3v-.2"/>
<path d="M150 204.2h.2M150 202.3h-47M150 204.3h-47M150.2 203.9h.1M150.2 204.9h-.2M150.3 205.2h-.1M150.3 203.9l.4 .4M150.4 203.7h.3M150.4 205.3l.4-.4M150.7 204.8l-.4 .4M150.7 204.8h.1M150.7 202.8h.1"/>
<path d="M150.7 205.4h-.3M150.8 202.3l.1 .2-.1 .3M150.8 204.3h-.1M150.8 202.3h-.1M150.8 204.2l-.4-.4M150.8 204.9h.5M150.9 204.7l-.1 .1M150.9 204.4l-.1-.1 .1 .1M150.9 202.5l-.1-.2M151.2 204.4l.1-.1-.1 .1M151.2 202.7l-.1-.2 .2-.2M151.3 204.9l.4 .4"/>
<path d="M151.3 204.2h-.5M151.3 204.8l-.1-.1M151.3 204.8h.1M151.3 202.8h.1M151.4 203.7h.3M151.4 204.8l.4 .4M151.4 204.3h-.1M151.4 202.3h-.1M151.7 205.4h-.3M151.7 203.8l-.4 .4M151.8 205.4h.5M151.8 203.9l-.4 .4"/>
<path d="M152.3 205.2l.4-.4M152.3 203.7h-.5M152.4 205.3l.4-.4M152.4 203.7h.3M152.7 204.3l-.4-.4M152.7 204.8h.1M152.7 202.8h.1M152.7 205.4h-.3M152.8 202.3l.1 .2-.1 .3M152.8 204.3h-.1M152.8 202.3h-.1M152.8 204.9h.5"/>
<path d="M152.8 204.2l-.4-.4M152.9 204.4l-.1-.1 .1 .1M152.9 204.7l-.1 .1M153.2 204.4l.1-.1-.1 .1M153.2 202.7l-.1-.2 .2-.2M153.3 204.9l.4 .4M153.3 204.2h-.5M153.3 204.8l-.1-.1M153.3 204.8h.1M153.3 202.8h.1M153.4 203.7h.3M153.4 204.3l.4-.4"/>
<path d="M153.4 204.3h-.1M153.4 202.3h-.1M153.7 205.4h-.3M153.7 203.8l-.4 .4M153.8 203.9h.1M153.8 205.2l-.4-.4M153.9 204.2h.1M153.9 205.2h-.1M154 204.9h-.1"/>
</g>
<g fill="none" stroke="#000" stroke-width=".2" stroke-dasharray="1.3 .6" stroke-dashoffset=".8">
<path d="M99.8 150.8v1.5M100 150.3a.25 .25 0 0 0-.2 .3 .25 .25 0 0 0 .4 .1 .25 .25 0 0 0-.1-.4h-.1M100.3 152.3v-1.5M101.8 150.8v1.5M102 150.3a.25 .25 0 0 0-.2 .3 .25 .25 0 0 0 .4 .1 .25 .25 0 0 0-.1-.4h-.1M102.3 152.3v-1.5M150.8 150.8v1.5M151 150.3a.25 .25 0 0 0-.2 .3 .25 .25 0 0 0 .4 .1 .25 .25 0 0 0-.1-.4h-.1M151.3 152.3v-1.5M152.8 150.8v1.5M153 150.3a.25 .25 0 0 0-.2 .3 .25 .25 0 0 0 .4 .1 .25 .25 0 0 0-.1-.4h-.1M153.3 152.3v-1.5"/>
<path d="M99.8 202.8v1.5M100 204.3a.25 .25 0 0 0-.2 .3 .25 .25 0 0 0 .4 .1 .25 .25 0 0 0-.1-.4h-.1M100.3 204.3v-1.5M101.8 202.8v1.5M102 204.3a.25 .25 0 0 0-.2 .3 .25 .25 0 0 0 .4 .1 .25 .25 0 0 0-.1-.4h-.1M102.3 204.3v-1.5M150.8 202.8v1.5M151 204.3a.25 .25 0 0 0-.2 .3 .25 .25 0 0 0 .4 .1 .25 .25 0 0 0-.1-.4h-.1M151.3 204.3v-1.5M152.8 202.8v1.5M153 204.3a.25 .25 0 0 0-.2 .3 .25 .25 0 0 0 .4 .1 .25 .25 0 0 0-.1-.4h-.1M153.3 204.3v-1.5"/>
</g>
<path d="M100.4 151.5h1.3M151.4 151.5h1.3M101.7 203.5h-1.3M152.7 203.5h-1.3" fill="none" stroke="#000" stroke-width=".2" stroke-dasharray="1.3 .6" stroke-dashoffset=".7"/>
<path d="M99.8 152.3l.1 .2-.1 .3 .1-.3-.1-.2M151.3 152.3l-.2 .2 .2 .3-.2-.3 .2-.2M153.3 152.3l-.2 .2 .2 .3-.2-.3 .2-.2" fill="none" stroke="#000" stroke-width=".2" stroke-dasharray="1.3 .6" stroke-dashoffset=".5"/>
<g fill="none" stroke="#000" stroke-width=".2" stroke-dasharray="1.3 .6" stroke-dashoffset=".4">
<path d="M99.8 149.5v.8M100.3 150.3v-.8M101.8 149.5v.8M102.3 150.3v-.8M150.8 149.5v.8M151.3 150.3v-.8M152.8 149.5v.8M153.3 150.3v-.8M99.8 204.8v.7M100.3 205.5v-.7M101.8 204.8v.7M102.3 205.5v-.7"/>
<path d="M150.8 204.8v.7M151.3 205.5v-.7M152.8 204.8v.7M153.3 205.5v-.7"/>
</g>
<text font-size="8.5" x="348.6" y="278.7">Telaio_B2V</text>
<g font-size="5.3">
<text x="41" y="9.5">8</text>
<text x="88.5" y="9.5">7</text>
<text x="138.5" y="9.5">6</text>
<text x="188.5" y="9.5">5</text>
<text x="238.5" y="9.5">4</text>
<text x="288.5" y="9.5">3</text>
<text x="338.5" y="9.5">2</text>
<text x="386" y="9.5">1</text>
<text x="16.2" y="31.3">F</text>
<text x="411.2" y="31.3">F</text>
<text x="16.1" y="75.5">E</text>
<text x="411.1" y="75.5">E</text>
<text x="15.5" y="125.5">D</text>
<text x="410.5" y="125.5">D</text>
<text x="15.4" y="175.5">C</text>
<text x="410.4" y="175.5">C</text>
<text x="16" y="225.5">B</text>
<text x="411" y="225.5">B</text>
<text x="15.5" y="269.8">A</text>
<text x="410.5" y="269.8">A</text>
<text x="41" y="291.5">8</text>
<text x="88.5" y="291.5">7</text>
<text x="138.5" y="291.5">6</text>
<text x="188.5" y="291.5">5</text>
<text x="238.5" y="291.5">4</text>
<text x="288.5" y="291.5">3</text>
<text x="338.5" y="291.5">2</text>
<text x="386" y="291.5">1</text>
</g>
<g font-size="4.7" fill="#808080">
<text x="119.4" y="39.4">470,00</text>
<text x="88" y="83" transform="rotate(-90 88 83)">470,00</text>
<text x="163" y="83" transform="rotate(-90 163 83)">510,00</text>
<text x="119.4" y="110.4">550,00</text>
<text x="277.6" y="138.5">470,00</text>
<text x="88" y="184.7" transform="rotate(-90 88 184.7)">560,00</text>
<text x="319.2" y="184.7" transform="rotate(-90 319.2 184.7)">560,00</text>
<text x="163" y="190.7" transform="rotate(-90 163 190.7)">400,00</text>
<text x="131.7" y="214.5">225,00</text>
</g>
<text font-size="3.9" x="401.6" y="276">A3</text>
<g font-size="2">
<text x="230.6" y="234.6">SE NON SPECIFICATO:</text>
<text x="230.6" y="237.1">QUOTE IN MILLIMETRI</text>
<text x="230.6" y="239.6">FINITURA SUPERFICIE:</text>
<text x="264.4" y="234.6">FINITURA:</text>
<text x="311.3" y="234.5">INTERRUZIONE</text>
<text x="311.3" y="237">BORDI NETTI</text>
<text x="342.6" y="236">NON SCALARE DISEGNO</text>
<text x="383.3" y="236.2">REVISIONE</text>
<text x="230.6" y="242.1">TOLLERANZE:</text>
<text x="232.2" y="244.6">LINEARE:</text>
<text x="232.2" y="247.1">ANGOLARE:</text>
<text x="244.3" y="252">NOME</text>
<text x="260" y="251.9">FIRMA</text>
<text x="277.2" y="251.9">DATA</text>
<text x="330" y="251.9">TITOLO:</text>
<text x="230.2" y="256.1">DISEG.</text>
<text x="230.4" y="260.3">VERIF.</text>
<text x="230.4" y="264.4">APPR.</text>
<text x="230.5" y="268.8">FABB.</text>
<text x="230.7" y="273.1">Qual.</text>
<text x="285.7" y="272.5">MATERIALE:</text>
<text x="330.1" y="273.6">N. DISEGNO</text>
<text x="285.6" y="285.5">PESO:</text>
<text x="330.1" y="285.6">SCALA:1:10</text>
<text x="374.5" y="285.6">FOGLIO 1 DI 1</text>
</g>
</svg>
